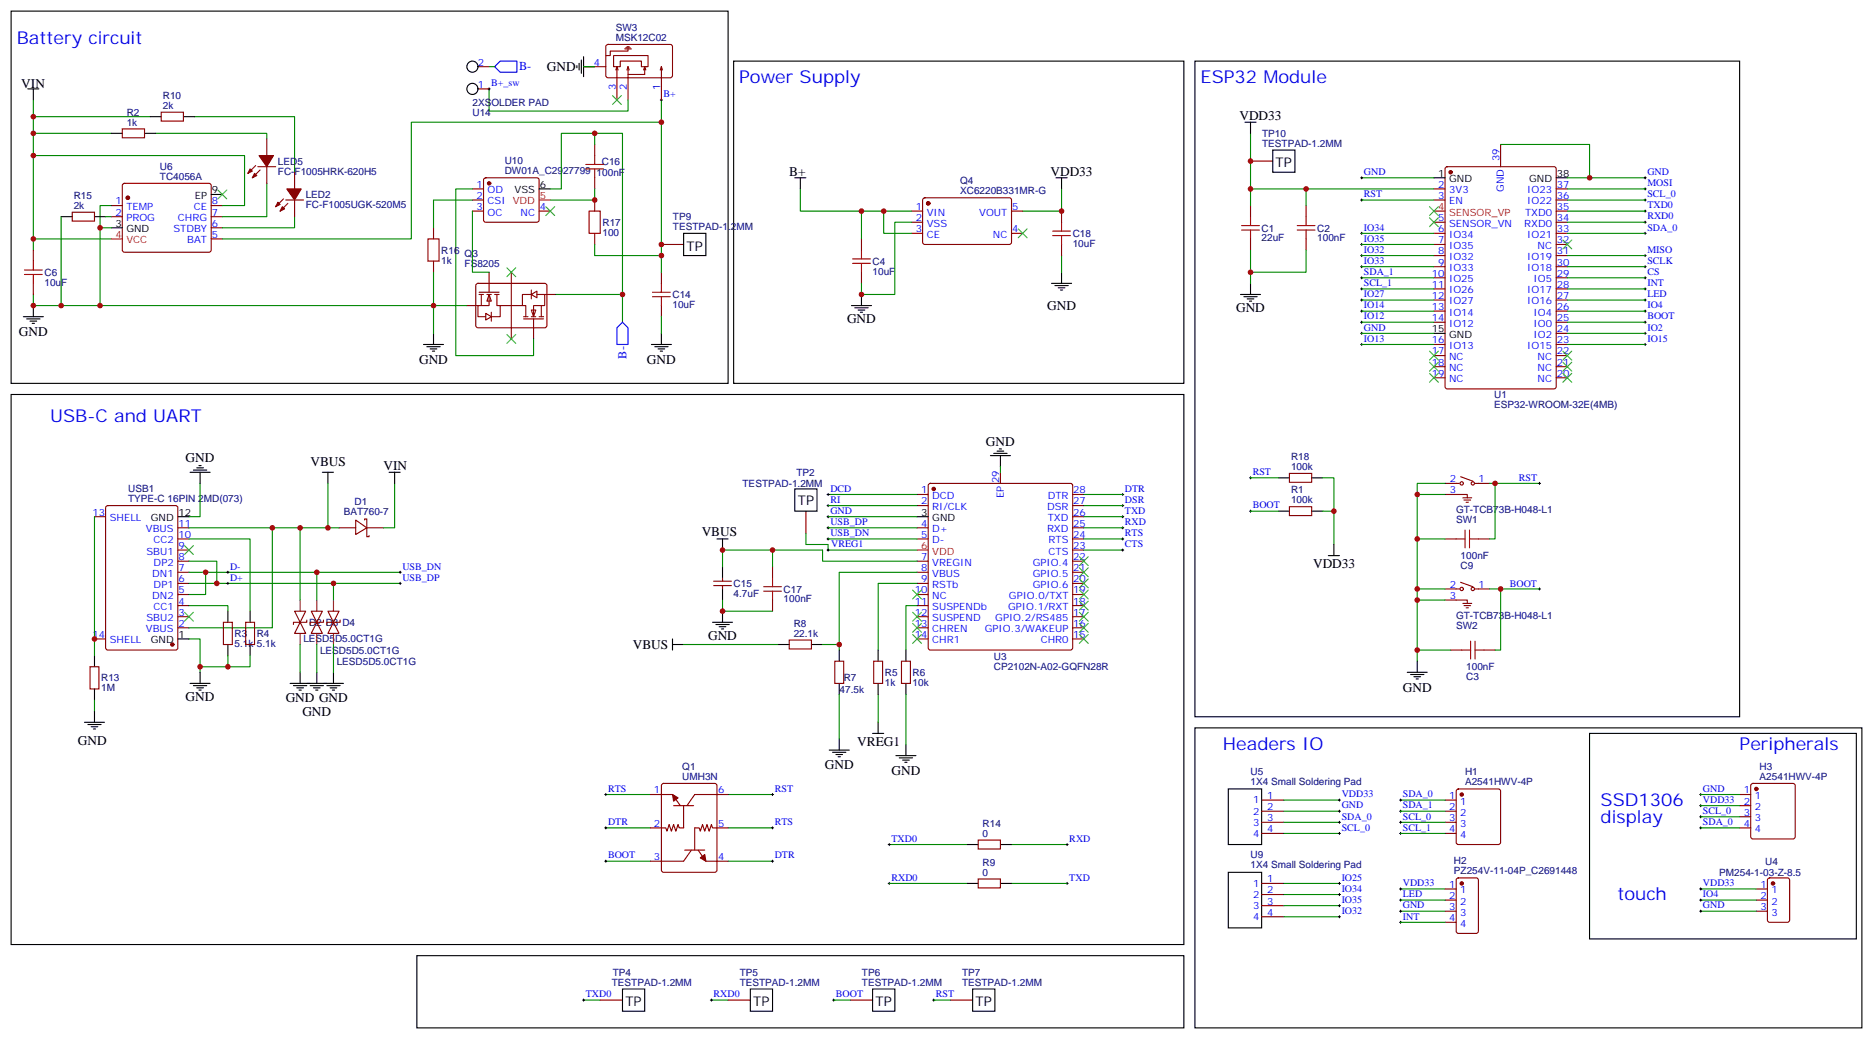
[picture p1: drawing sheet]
<svg xmlns="http://www.w3.org/2000/svg" width="594mm" height="330mm" viewBox="0 0 594 330" stroke-linecap="round" stroke-linejoin="round" font-family="sans-serif">
<g fill="none" stroke="#870000" stroke-width=".35">
<path d="M39 58.4l.5-.2h26.8l.5 .2 .2 .5v20.5l-.2 .5-.5 .2h-26.8l-.5-.3-.2-.4v-20.5zM149.9 60h3.6M153.7 56.7l.5-.3h16.2l.5 .3 .2 .4v12.7l-.2 .5-.5 .3h-16.2l-.5-.3-.2-.5v-12.7zM455.1 60h3.5M458.8 53.1l.5-.2h33.9l.6 .4 .1 69.5-.5 .6-34.1 .1-.6-.5-.1-69.4zM476.2 45.9v7M493.9 60h3.5M22.9 67.4h7.1v2.8h-7.1zM35.3 65.3h3.5M35.3 68.8h3.5M67 65.3h3.6M67 68.8h3.6"/>
<path d="M67 75.8h3.6M67 72.3h3.6M149.9 63.5h3.6M149.9 67h3.6M171.1 67h3.5M396.9 65.3v3.5M396.9 75.8v3.6M414.5 65.3v3.5M414.5 75.8v3.6M455.1 63.5h3.5M455.1 70.6h3.5M455.1 74.1h3.5"/>
<path d="M455.1 77.6h3.5M493.9 63.5h3.5M493.9 70.6h3.5M493.9 74.1h3.5M493.9 77.6h3.5M493.9 67h3.5M455.1 81.1h3.5M455.1 84.7h3.5M455.1 88.2h3.5M455.1 91.7h3.5M455.1 95.2h3.5M455.1 98.8h3.5"/>
<path d="M493.9 81.1h3.5M493.9 84.7h3.5M493.9 88.2h3.5M493.9 91.7h3.5M493.9 95.2h3.5M493.9 98.8h3.5M455.1 102.3h3.5M455.1 109.4h3.5M455.1 112.9h3.5M455.1 116.4h3.5M455.1 119.9h3.5M493.9 102.3h3.5"/>
<path d="M493.9 109.4h3.5M493.9 112.9h3.5M493.9 116.4h3.5M493.9 119.9h3.5M493.9 105.8h3.5M291 157h3.6M294.8 153.7l.5-.2h44.4l.5 .2 .2 .5v51.5l-.2 .5-.5 .2h-44.4l-.5-.3-.2-.4v-51.5zM317.5 149.9v3.6M340.4 157h3.6M458.6 157h7.1v1M458.6 153.5h4.6M463.5 151.3l3.9 1.5"/>
<path d="M464.3 158h2.8M464.6 158.7h2.1M465.3 159.5h.7M468.1 153.5h4.6M30 164h3.5M33.7 160.7l.5-.2h21.5l.7 .4v44.8l-.4 .6-21.8 .1-.6-.5-.1-44.7zM56.4 178.2h3.6M56.4 174.6h3.6M56.4 171.1h3.6M56.4 167.6h3.6M107.6 167.6h5.3M112.9 165.1l3.5 2.5-3.5 2.1z"/>
<path d="M115.7 165.1v-.4h.7v5.7h.7v-.4M116.4 167.6h5.3M291 178.2h3.6M291 171.1h3.6M291 167.6h3.6M291 160.5h3.6M340.4 178.2h3.6M340.4 174.6h3.6M340.4 171.1h3.6M340.4 167.6h3.6M340.4 164h3.6M340.4 160.5h3.6"/>
<path d="M458.6 171.1h3.5M469.2 171.1h3.5M56.4 199.3h3.6M56.4 195.8h3.6M56.4 192.3h3.6M56.4 188.7h3.6M56.4 185.2h3.6M56.4 181.7h3.6M93.5 194h3.5l-1.8 3.6zM95.2 197.6l1.8 3.5h-3.5zM97.4 196.8v.8h-4.3v.7M98.8 194h3.5l-1.8 3.6z"/>
<path d="M100.5 197.6l1.8 3.5h-3.5zM102.7 196.8v.8h-4.3v.7M104.1 194h3.5l-1.8 3.6zM105.8 197.6l1.8 3.5h-3.5zM107.9 196.8v.8h-4.2v.7M291 199.3h3.6M291 195.8h3.6M291 192.3h3.6M291 188.7h3.6M291 185.2h3.6M291 181.7h3.6M340.4 199.3h3.6"/>
<path d="M340.4 195.8h3.6M340.4 192.3h3.6M340.4 188.7h3.6M340.4 185.2h3.6M340.4 181.7h3.6M30 202.8h3.5M250.5 203.2h7v2.8h-7zM264.9 209.9h2.9v7.1h-2.9zM286.1 209.9h2.8v7.1h-2.8zM291 202.8h3.6M340.4 202.8h3.6M400.4 254h7.1"/>
<path d="M400.4 257.5h7.1M458.6 254h3.5M458.6 257.5h3.5M462.4 250.7l.4-.2h12.7l.5 .2 .2 .5v16.2l-.2 .5-.5 .2h-12.7l-.5-.2-.2-.5v-16.2zM552.1 252.2h3.5M552.1 255.8h3.5M552.1 259.3h3.5M555.9 248.9l.4-.2h12.7l.5 .2 .2 .5v16.2l-.2 .5-.5 .2h-12.7l-.5-.2-.2-.5v-16.2zM400.4 261.1h7.1M400.4 264.6h7.1M458.6 261.1h3.5M458.6 264.6h3.5"/>
<path d="M552.1 262.8h3.5M561.2 278.9l.4-.2h5.7l.6 .4 .1 13-.5 .7h-5.9l-.6-.5-.1-12.9zM400.4 280.5h7.1M400.4 284h7.1M400.4 287.5h7.1M400.4 291h7.1M557.4 282.2h3.5M557.4 285.7h3.5M557.4 289.3h3.5M190.5 317.5h7.1M231.1 317.5h7M269.9 317.5h7"/>
<path d="M301.6 317.5h7.1"/>
<circle cx="463.9" cy="153.5" r=".53"/>
<circle cx="467.4" cy="153.5" r=".53"/>
</g>
<g fill="#870000" stroke="#870000" stroke-width=".35">
<circle cx="460.4" cy="54.7" r=".53"/>
<circle cx="54.7" cy="204.6" r=".53"/>
<circle cx="296.3" cy="155.2" r=".53"/>
<circle cx="40.6" cy="62.8" r=".53"/>
<circle cx="463.9" cy="252.2" r=".53"/>
<circle cx="557.4" cy="250.5" r=".53"/>
<circle cx="562.7" cy="280.5" r=".53"/>
<circle cx="155.2" cy="58.2" r=".53"/>
</g>
<g fill="none" stroke="#000" stroke-width=".35">
<path d="M3.5 3.5h227.6v118.2h-227.6zM232.8 19.4h142.9v102.3h-142.9zM379.2 19.4h172.9v208.1h-172.9zM8.8 28.2h3.5M10.6 28.2v3.6M395.1 38.8h3.5M396.9 38.8v3.5M171.1 60h3.5M252.2 56.4h3.6M254 56.4v3.6M335.1 56.4h3.6M336.9 56.4v3.6"/>
<path d="M455.1 56.4h3.5M493.9 56.4h3.5M19.4 68.8h3.5M30 68.8h3.5M35.3 72.3h3.5M67 61.7h3.6M10.6 97v3.5M270.2 97h6.4M271.3 97.7h4.2M272.3 98.4h2.2M273 99.1h.8M273.4 93.5v3.5"/>
<path d="M333.7 90h6.4M334.8 90.7h4.2M335.8 91.4h2.2M336.5 92.1h.8M336.9 86.4v3.6M393.7 93.5h6.3M394.8 94.2h4.2M395.8 94.9h2.1M396.5 95.6h.7M396.9 90v3.5M7.4 100.5h6.4M8.5 101.2h4.2"/>
<path d="M9.5 102h2.1M10.2 102.7h.7M455.1 105.8h3.5M3.5 125.2h372.2v174.7h-372.2zM60.3 149.9h6.4M61.4 149.2h4.2M62.4 148.5h2.2M63.1 147.8h.8M63.5 149.9v3.6M102.3 149.9h3.5M104.1 149.9v3.6M123.5 149.9h3.5"/>
<path d="M125.2 149.9v3.6M314.3 144.6h6.4M315.4 143.9h4.2M316.4 143.2h2.2M317.1 142.5h.8M317.5 144.6v3.6M56.4 164h3.6M291 164h3.6M56.4 202.8h3.6M60.3 217h6.4M61.4 217.7h4.2M62.4 218.4h2.2"/>
<path d="M63.1 219.1h.8M63.5 213.4v3.6M92.1 217h16.9M93.1 217.7h4.3M94.2 218.4h2.1M94.9 219.1h.7M95.2 213.4v3.6M98.4 217.7h4.3M99.5 218.4h2.1M100.2 219.1h.7M100.5 213.4v3.6M103.7 217.7h4.2"/>
<path d="M104.8 218.4h2.1M105.5 219.1h.7M105.8 213.4v3.6M213.4 204.6h3.6M213.4 202.8v3.6M246.9 204.6h3.6M257.5 204.6h3.6M266.3 206.4v3.5M266.3 217v3.5M287.5 206.4v3.5M287.5 217v3.5M446.6 213.4h6.4"/>
<path d="M447.7 214.1h4.2M448.7 214.8h2.1M449.4 215.5h.7M449.8 209.9v3.5M26.8 229.3h6.4M27.9 230h4.2M28.9 230.7h2.1M29.6 231.4h.7M30 225.8v3.5M263.2 238.1h6.3M264.2 238.8h4.3M265.3 239.5h2.1"/>
<path d="M266.3 234.6v3.5M276.9 232.8h3.6M278.7 229.3v3.5M284.3 239.9h6.4M287.5 236.4v3.5M379.2 231.1h211.7v95.2h-211.7zM504.5 232.8h84.6v65.3h-84.6zM266 240.2h.7M285.4 240.6h4.2M286.5 241.3h2.1M287.2 242h.7M389.8 250.5h10.6v17.6h-10.6z"/>
<path d="M389.8 276.9h10.6v17.7h-10.6zM132.3 303.4h243.4v22.9h-243.4zM197.6 314h7v7h-7zM238.1 314h7.1v7h-7.1zM276.9 314h7.1v7h-7.1zM308.7 314h7v7h-7z"/>
</g>
<path d="M35.3 75.8h3.5M171.1 63.5h3.5M455.1 67h3.5M291 174.6h3.6" fill="none" stroke="#f00" stroke-width=".35"/>
<g fill="none" stroke="#008700" stroke-width=".35">
<path d="M10.6 31.8v5.2h37M61.7 37h31.8v17.7M209.9 38.8h-79.4v37h-59.9M49.4 42.3h35.3v1.8M84.7 58.2v10.6h-14.1M396.9 42.3v17.7h58.2M396.9 60v5.3M414.5 60v5.3M432.2 56.4h22.9M476.2 45.9h28.3v10.5M497.4 56.4h24.7M497.4 60h24.7"/>
<path d="M19.4 68.8v28.2M33.5 68.8h1.8M35.3 72.3h-3.6v24.7h-21.1v-3.5M35.3 65.3h-3.6v7M93.5 68.8v3.5h-22.9M396.9 79.4v10.6M414.5 79.4v7h-17.6M432.2 63.5h22.9M432.2 74.1h22.9M432.2 77.6h22.9M497.4 63.5h24.7M497.4 67h24.7"/>
<path d="M497.4 70.6h24.7M497.4 74.1h24.7M432.2 81.1h22.9M432.2 84.7h22.9M432.2 88.2h22.9M432.2 91.7h22.9M432.2 95.2h22.9M432.2 98.8h22.9M497.4 81.1h24.7M497.4 84.7h24.7M497.4 88.2h24.7M497.4 91.7h24.7"/>
<path d="M497.4 95.2h24.7M497.4 98.8h24.7M432.2 102.3h22.9M432.2 105.8h22.9M432.2 109.4h22.9M497.4 102.3h24.7M497.4 105.8h24.7M497.4 109.4h24.7M63.5 153.5v10.5h-3.5M104.1 153.5v14.1M125.2 153.5v14.1h-3.5M262.8 157h28.2"/>
<path d="M317.5 148.2v1.7M344 157h12.3M449.8 157h8.8M458.6 153.5h-8.8v56.4M472.7 153.5h15.9M474.5 153.5v17.6h-1.8M60 178.2h8.8v7M60 167.6h47.6M86.4 167.6v31.7h-26.4M95.2 167.6v22.9M262.8 167.6h28.2M262.8 160.5h28.2"/>
<path d="M262.8 164h28.2M262.8 171.1h28.2M344 167.6h12.3M344 160.5h12.3M344 164h12.3M344 171.1h12.3M344 174.6h12.3M449.8 171.1h8.8M60 185.2h67M60 181.7h67M65.3 181.7v7h-5.3M100.5 181.7v8.8"/>
<path d="M105.8 185.2v5.3M291 185.2h-12.3v21.2M291 192.3h-3.5v14.1M291 181.7h-24.7v24.7M60 202.8h3.5v10.6M95.2 204.6v8.8M100.5 204.6v8.8M105.8 204.6v8.8M217 204.6h29.9M261.1 204.6h5.2M266.3 220.5v14.1M278.7 220.5v8.8"/>
<path d="M287.5 220.5v15.9M407.5 254h17.6M407.5 257.5h17.6M444.5 254h14.1M539.8 252.2h12.3M539.8 255.8h12.3M539.8 259.3h12.3M282.2 268.1h24.7M321 268.1h17.7M407.5 261.1h17.6M407.5 264.6h17.6M444.5 261.1h14.1"/>
<path d="M539.8 262.8h12.3M282.2 280.5h24.7M321 280.5h17.7M407.5 280.5h17.6M407.5 284h17.6M407.5 287.5h17.6M407.5 291h17.6M444.5 282.2h14.1M444.5 289.3h14.1M539.8 282.2h17.6M539.8 289.3h17.6M539.8 285.7h17.6"/>
<path d="M185.2 317.5h5.3M225.8 317.5h5.3M264.6 317.5h5.3M296.3 317.5h5.3"/>
</g>
<g fill="none" stroke="#000" stroke-width=".32">
<path d="M431.8 56.4h.7M432.2 56.1v.7M521.8 56.4h.7M521.8 60h.7M522.1 56.1v.7M522.1 59.6v.7M431.8 63.5h.7M431.8 74.1h.7M431.8 77.6h.7M432.2 63.1v.8M432.2 73.7v.7M432.2 77.3v.7"/>
<path d="M521.8 63.5h.7M521.8 67h.7M521.8 70.6h.7M521.8 74.1h.7M522.1 63.1v.8M522.1 66.7v.7M522.1 70.2v.7M522.1 73.7v.7M431.8 81.1h.7M431.8 84.7h.7M431.8 88.2h.7M431.8 91.7h.7"/>
<path d="M431.8 95.2h.7M431.8 98.8h.7M432.2 80.8v.7M432.2 84.3v.7M432.2 87.8v.7M432.2 91.4v.7M432.2 94.9v.7M432.2 98.4v.7M521.8 81.1h.7M521.8 84.7h.7M521.8 88.2h.7M521.8 91.7h.7"/>
<path d="M521.8 95.2h.7M521.8 98.8h.7M522.1 80.8v.7M522.1 84.3v.7M522.1 87.8v.7M522.1 91.4v.7M522.1 94.9v.7M522.1 98.4v.7M431.8 102.3h.7M431.8 105.8h.7M431.8 109.4h.7M432.2 102v.7"/>
<path d="M432.2 105.5v.7M432.2 109v.7M521.8 102.3h.7M521.8 105.8h.7M521.8 109.4h.7M522.1 102v.7M522.1 105.5v.7M522.1 109v.7M262.5 157h.7M262.8 156.6v.7M356 157h.7M356.3 156.6v.7"/>
<path d="M262.5 160.5h.7M262.5 164h.7M262.5 167.6h.7M262.5 171.1h.7M262.8 160.2v.7M262.8 163.7v.7M262.8 167.2v.7M262.8 170.7v.7M356 160.5h.7M356 164h.7M356 167.6h.7M356 171.1h.7"/>
<path d="M356 174.6h.7M356.3 160.2v.7M356.3 163.7v.7M356.3 167.2v.7M356.3 170.7v.7M356.3 174.3v.7M72 181.7h.7M72 185.2h.7M72.3 181.3v.7M72.3 184.9v.7M126.6 181.7h.8M126.6 185.2h.8"/>
<path d="M127 181.3v.7M127 184.9v.7M424.7 254h.7M424.7 257.5h.7M425.1 253.6v.8M425.1 257.2v.7M444.1 254h.8M444.5 253.6v.8M539.4 252.2h.7M539.4 255.8h.7M539.4 259.3h.7M539.8 251.9v.7"/>
<path d="M539.8 255.4v.7M539.8 258.9v.7M281.9 268.1h.7M282.2 267.8v.7M338.3 268.1h.7M338.7 267.8v.7M424.7 261.1h.7M424.7 264.6h.7M425.1 260.7v.7M425.1 264.2v.7M444.1 261.1h.8M444.5 260.7v.7"/>
<path d="M539.4 262.8h.7M539.8 262.5v.7M281.9 280.5h.7M282.2 280.1v.7M338.3 280.5h.7M338.7 280.1v.7M424.7 280.5h.7M424.7 284h.7M424.7 287.5h.7M424.7 291h.7M425.1 280.1v.7M425.1 283.6v.7"/>
<path d="M425.1 287.2v.7M425.1 290.7v.7M444.1 282.2h.8M444.1 289.3h.8M444.5 281.9v.7M444.5 288.9v.7M539.4 282.2h.7M539.4 289.3h.7M539.4 285.7h.7M539.8 281.9v.7M539.8 285.4v.7M539.8 288.9v.7"/>
<path d="M184.9 317.5h.7M185.2 317.1v.8M225.4 317.5h.7M225.8 317.1v.8M264.2 317.5h.7M264.6 317.1v.8M296 317.5h.7M296.3 317.1v.8"/>
</g>
<g fill="none" stroke="#3c3" stroke-width=".35">
<path d="M69.1 60.3l2.9 2.8M72 60.3l-2.9 2.8M496 76.2l2.8 2.8M498.8 76.2l-2.8 2.8M453.7 118.5l2.8 2.9M453.7 115l2.8 2.8M453.7 111.5l2.8 2.8M456.5 118.5l-2.8 2.9M456.5 115l-2.8 2.8M456.5 111.5l-2.8 2.8M496 111.5l2.8 2.8M496 115l2.8 2.8"/>
<path d="M496 118.5l2.8 2.9M498.8 111.5l-2.8 2.8M498.8 115l-2.8 2.8M498.8 118.5l-2.8 2.9M58.6 173.2l2.8 2.8M61.4 173.2l-2.8 2.8M342.5 176.7l2.9 2.9M345.4 176.7l-2.9 2.9M58.6 194.4l2.8 2.8M61.4 194.4l-2.8 2.8M289.6 194.4l2.9 2.8M289.6 187.3l2.9 2.8"/>
<path d="M289.6 197.9l2.9 2.8M292.5 194.4l-2.9 2.8M292.5 187.3l-2.9 2.8M292.5 197.9l-2.9 2.8M342.5 197.9l2.9 2.8M342.5 194.4l2.9 2.8M342.5 190.9l2.9 2.8M342.5 187.3l2.9 2.8M342.5 183.8l2.9 2.8M342.5 180.3l2.9 2.8M345.4 197.9l-2.9 2.8M345.4 194.4l-2.9 2.8"/>
<path d="M345.4 190.9l-2.9 2.8M345.4 187.3l-2.9 2.8M345.4 183.8l-2.9 2.8M345.4 180.3l-2.9 2.8M289.6 201.4l2.9 2.9M292.5 201.4l-2.9 2.9M342.5 201.4l2.9 2.9M345.4 201.4l-2.9 2.9"/>
</g>
<path d="M394.1 71.6h5.6M394.1 73h5.6M396.9 68.8v2.8M396.9 73v2.8M411.7 71.6h5.6M411.7 73h5.6M414.5 68.8v2.8M414.5 73v2.8M462.1 171.1h2.9M465 168.3v5.6M466.4 168.3v5.6M466.4 171.1h2.8" fill="none" stroke="#a10000" stroke-width=".35"/>
<path d="M95.2 190.5v3.5M100.5 190.5v3.5M105.8 190.5v3.5M95.2 201.1v3.5M100.5 201.1v3.5M105.8 201.1v3.5" fill="none" stroke="#8c2424" stroke-width=".35"/>
<g fill="#fff" stroke="#870000" stroke-width=".35">
<path d="M155.2 93.5l.7 2.1h-1.4z"/>
<path d="M154.2 99.5l1.7 1-1.7 1.1z"/>
</g>
<path d="M148.2 97h3.5M152 92.8h6.4M152 93.5h1.5M152.8 93.5v3.5M154.5 93.5h1.4M155.2 93.5v3.5h-3.5v3.5h2.5M155.2 86.4v6.4M155.9 99.1v2.9M157 93.5h1.4M157.7 93.5v3.5h1v3.5h-2.8M162.3 86.4v3.6" fill="none" stroke="#870000" stroke-width=".35"/>
<g fill="#fff" stroke="#870000" stroke-width=".35">
<path d="M168.6 98.4h1.4l-.7 2.1z"/>
<path d="M168.6 93.5l1.8-1.1v2.1z"/>
</g>
<g fill="none" stroke="#870000" stroke-width=".35">
<path d="M192.5 14.3l.5-.2 20 .1 .4 .6v9.5l-.7 .4-20-.1-.4-.6v-9.2zM194.7 17.6h11v3.6h-2.1v-1.8h-6.8v1.8h-2.1zM198.3 15.5h2.1M198.6 15.2h1.4M199 14.8h.7M199.3 15.5v.7h-5.6v1.4h-1.4M51.2 35.6h7v2.9h-7zM151.7 21.2h3.5M151.7 28.2h3.5M185.2 21.2h7.1M195.4 22.2l.4-1v10.6M195.8 21.2l.3 1"/>
<path d="M199.3 21.2l.4 1M199.3 21.2l-.3 1M199.3 21.2v10.6M204.3 22.2l.3-1v2.4h-5.3M204.6 21.2l.4 1M209.9 21.2v10.6M209.9 21.2l-.4 1M209.9 21.2l.4 1M38.8 40.9h7.1v2.8h-7.1zM81.1 52.6l-2.4 2.4M81.8 52.9h5.7M82.5 54l-2.4 2.4"/>
<path d="M84.7 44.1v5.3M84.7 52.9v5.3M93.5 54.7v5.3M188.7 45.9v3.5M188.7 56.4v3.6M396.9 51.2h7M10.6 79.4v3.5M90 63.1l-2.5 2.5M90.7 63.5h5.6M91.4 64.6l-2.5 2.4M93.5 63.5v5.3M137.6 72.3v3.5"/>
<path d="M188.7 63.5v3.5M188.7 74.1v3.5M209.9 77.6h7.1M273.4 75.8v3.6M289.3 67h3.5M289.3 70.6h3.5M289.3 74.1h3.5M293 63l.5-.2h27.1l.4 .7v13.7l-.7 .4-27.1-.1-.4-.6v-13.4zM321 67h3.6M321 74.1h3.6M336.9 67v3.6M336.9 77.6v3.5"/>
<path d="M10.6 90v3.5M137.6 82.9v3.5M151.2 90.2l.5-.2h21.4l.5 .7-.1 12.9-.6 .5-21.5-.1-.4-.6v-12.7zM158.7 97h7.1M162.3 90v17.6M168.6 93.5h-2.8v3.5h1.1v3.5M168.6 92.1v2.8M170.4 93.5h2.5v3.5h-3.6v3.5M171.8 97v3.5M172.9 93.5h3.5M209.9 86.4v3.6M209.9 97v3.5"/>
<path d="M273.4 86.4v3.6M166.2 101.2h6.3M166.2 100.5h1.4M168.6 100.5h1.4M169.3 101.2v6.4M171.1 100.5h1.4M409.2 150.3h7.1v2.8h-7.1zM245.2 179.9v3.5M255.8 162.3v7M409.2 160.9h7.1v2.8h-7.1zM70.9 197.6h2.8v7h-2.8zM78 197.6h2.8v7h-2.8z"/>
<path d="M226.5 185.9h5.6M226.5 184.5h5.6M229.3 183.4v1.1M229.3 185.9v1.1M245.2 190.5v3.5M458.6 190.5h7.1v1.1M458.6 187h4.6M463.5 184.9l3.9 1.4M464.3 191.6h2.8M464.6 192.3h2.1M465.3 193h.7M468.1 187h4.6"/>
<path d="M28.6 211.7h2.8v7h-2.8zM277.3 209.9h2.8v7.1h-2.8zM460.4 206.4h3.5M471 206.4h3.5M206.4 252.2h7l2.5 3.6M210.1 248.9l.5-.2h16.2l.7 .4v27.1l-.4 .7h-16.5l-.6-.4-.1-27.1zM213.8 255.8h6.3M217 255.8v7h-1.5l-.3-1-.7 2.1-.7-2.1-.7 2.1-.7-2.1-.7 2.1-.4-1.1h-4.9M231.1 252.2h-10.6l-2.5 3.6M217.3 269.9h6.4M219.4 269.9l-2.4 3.5h-10.6M221.5 269.9l2.5 3.5h7.1"/>
<path d="M231.1 262.8h-5l-.3-1-.7 2.1-.7-2.1-.7 2.1-.7-2.1-.8 2.1-.3-1.1h-1.4v7.1M310.4 266.7h7.1v2.8h-7.1zM310.4 279h7.1v2.9h-7.1zM462.4 278.9l.4-.2h5.7l.6 .4 .1 16.5-.5 .7h-5.9l-.6-.4-.1-16.5zM458.6 282.2h3.5M458.6 285.7h3.5M458.6 289.3h3.5M458.6 292.8h3.5"/>
<circle cx="463.9" cy="187" r=".53"/>
<circle cx="467.4" cy="187" r=".53"/>
</g>
<g fill="none" stroke="#3c3" stroke-width=".35">
<path d="M194.4 30.3l2.8 2.9M197.2 30.3l-2.8 2.9M173.2 65.6l2.8 2.8M176 65.6l-2.8 2.8M323.1 72.7l2.9 2.8M326 72.7l-2.9 2.8M453.7 65.6l2.8 2.8M453.7 69.1l2.8 2.9M456.5 65.6l-2.8 2.8M456.5 69.1l-2.8 2.9M160.9 85l2.8 2.8M163.7 85l-2.8 2.8"/>
<path d="M160.9 106.2l2.8 2.8M163.7 106.2l-2.8 2.8"/>
</g>
<g fill="none" stroke="#008700" stroke-width=".35">
<path d="M10.6 37v38.8M155.2 28.2v7.1h44.1v-3.5M155.2 21.2h1.8M185.2 21.2h3.5M209.9 31.8v49.3h-21.2v-3.5M10.6 49.4h67v15.9h-7M10.6 42.3h24.7M149.9 60h-5.3v52.9h24.7v-5.3M174.6 60h3.6v-17.7h19.4v51.2h-21.2M188.7 60v3.5h-14.1M188.7 42.3v3.6M254 60v7h26.5"/>
<path d="M336.9 60v7h-12.3M35.3 75.8h-24.7v3.6M149.9 67v19.4h5.3M149.9 63.5h-12.3v8.8M273.4 67v8.8M289.3 70.6h-5.3v22.9h-10.6v-3.5M289.3 67h-8.8v7.1h8.8M31.7 97h105.9v8.8M137.6 86.4v10.6h10.6M197.6 93.5v8.8M209.9 81.1v5.3M336.9 81.1v5.3"/>
<path d="M209.9 100.5v5.3M396.9 151.7h8.8M419.8 151.7h3.5v21.2M30 164v44.1M60 171.1h19.4v22.9M245.2 174.6v5.3M255.8 169.3v3.6h7v1.7h28.2M291 178.2h-29.9v-3.6h-31.8v5.3M396.9 162.3h8.8M419.8 162.3h3.5M60 192.3h12.3v1.7M229.3 190.5v3.5h15.9"/>
<path d="M449.8 187h8.8M449.8 190.5h8.8M472.7 187h15.9M476.2 187v19.4h-1.7M72.3 208.1v3.6M79.4 208.1v3.6h-15.9M449.8 206.4h10.6M30 222.2v3.6M192.3 252.2h14.1M231.1 252.2h14.1M444.5 257.5h14.1M192.3 262.8h14.1"/>
<path d="M192.3 273.4h14.1M231.1 262.8h14.1M231.1 273.4h14.1M444.5 264.6h14.1M444.5 285.7h14.1M444.5 292.8h14.1"/>
</g>
<g fill="none" stroke="#a10000" stroke-width=".35">
<path d="M185.9 52.2h5.7M185.9 53.6h5.7M188.7 49.4v2.8M188.7 53.6v2.8M135.8 75.8h3.5v7.1h-3.5zM187 67h3.5v7.1h-3.5zM273.4 79.4v2.8M334.1 74.8h5.6M334.1 73.4h5.6M336.9 70.6v2.8M336.9 74.8v2.8M7.8 87.1h5.6"/>
<path d="M7.8 85.7h5.6M10.6 82.9v2.8M10.6 87.1v2.9M207.1 94.2h5.6M207.1 92.8h5.6M209.9 90v2.8M209.9 94.2v2.8M270.6 83.6h5.6M270.6 82.2h5.6M273.4 83.6v2.8M242.4 186.3h5.6M242.4 187.7h5.6"/>
<path d="M245.2 183.4v2.9M245.2 187.7v2.8M463.9 206.4h2.8M466.7 203.6v5.6M468.1 203.6v5.6M468.1 206.4h2.9"/>
</g>
<g fill="none" stroke="#000" stroke-width=".35">
<path d="M184.5 19v4.3M185.2 18v6.3M47.6 37h3.6M58.2 37h3.5M183.1 20.8v.7M183.8 20.1v2.1M185.2 21.2h3.5M35.3 42.3h3.5M45.9 42.3h3.5M403.9 47.6h7.1v7.1h-7.1zM217 74.1h7v7h-7zM134.4 109.4h6.4"/>
<path d="M135.5 110.1h4.2M136.5 110.8h2.1M137.2 111.5h.7M137.6 105.8v3.6M206.7 109.4h6.4M207.8 110.1h4.2M208.8 110.8h2.2M209.5 111.5h.8M209.9 105.8v3.6M252.2 155.2h7.1v7.1h-7.1zM405.7 151.7h3.5M416.3 151.7h3.5"/>
<path d="M227.5 171.1h3.6M229.3 171.1v3.5M229.3 179.9v3.5M405.7 162.3h3.5M416.3 162.3h3.5M421.6 176.4h3.5M423.3 172.9v3.5M72.3 194v3.6M79.4 194v3.6M226.1 197.6h6.4M227.2 198.3h4.2M228.2 199h2.2"/>
<path d="M229 199.7h.7M229.3 187v3.5M229.3 194v3.6M30 208.1v3.6M30 218.7v3.5M72.3 204.6v3.5M79.4 204.6v3.5M278.7 206.4v3.5M278.7 217v3.5M306.9 268.1h3.5M317.5 268.1h3.5M306.9 280.5h3.5"/>
<path d="M317.5 280.5h3.5"/>
<circle cx="149.9" cy="28.2" r="1.76"/>
<circle cx="149.9" cy="21.2" r="1.76"/>
</g>
<g fill="none" stroke="#000" stroke-width=".32">
<path d="M154.9 28.2h.7M155.2 27.9v.7M209.5 31.8h.8M209.9 31.4v.7M396.5 151.7h.7M396.9 151.3v.7M488.2 153.5h.7M488.6 153.1v.7M262.5 174.6h.7M262.8 174.3v.7M396.5 162.3h.7M396.9 161.9v.7"/>
<path d="M488.2 187h.7M488.6 186.6v.7M191.9 252.2h.7M192.3 251.9v.7M244.8 252.2h.7M245.2 251.9v.7M444.1 257.5h.8M444.5 257.2v.7M191.9 262.8h.7M191.9 273.4h.7M192.3 262.5v.7M192.3 273v.8"/>
<path d="M244.8 262.8h.7M244.8 273.4h.7M245.2 262.5v.7M245.2 273v.8M444.1 264.6h.8M444.5 264.2v.7M444.1 285.7h.8M444.1 292.8h.8M444.5 285.4v.7M444.5 292.5v.7"/>
</g>
<g fill="#870000" stroke="#870000" stroke-width=".35">
<path d="M89.6 65.6l.7 .7-1.4 .7z"/>
<path d="M88.2 64.2l.7 .7-1.4 .7z"/>
<path d="M91 60h4.6l-2.1 3.5z"/>
<path d="M80.8 55l.7 .7-1.4 .7z"/>
<path d="M79.4 53.6l.7 .7-1.4 .7z"/>
<path d="M82.2 49.4h4.6l-2.1 3.5z"/>
<path d="M222.2 272.3l1.5-1 .3 2.1z"/>
<path d="M213.4 252.2l1.8 1.1-1.4 1.1z"/>
<circle cx="463.9" cy="280.5" r=".53"/>
<circle cx="294.6" cy="64.6" r=".53"/>
</g>
<path d="M157 21.2l1.7-1.8h5.3v3.5h-5.3zM197.6 102.3l1.7 1.8v5.3h-3.5v-5.3z" fill="none" stroke="#00f" stroke-width=".35"/>
<g fill="#c00">
<circle cx="504.5" cy="56.4" r=".88"/>
<circle cx="396.9" cy="60" r=".88"/>
<circle cx="414.5" cy="60" r=".88"/>
<circle cx="396.9" cy="86.4" r=".88"/>
<circle cx="30" cy="202.8" r=".88"/>
<circle cx="86.4" cy="167.6" r=".88"/>
<circle cx="68.8" cy="185.2" r=".88"/>
<circle cx="65.3" cy="181.7" r=".88"/>
<circle cx="95.3" cy="167.6" r=".88"/>
<circle cx="100.5" cy="181.7" r=".88"/>
<circle cx="105.8" cy="185.2" r=".88"/>
<circle cx="104.1" cy="167.6" r=".88"/>
<circle cx="266.3" cy="204.6" r=".88"/>
<circle cx="449.8" cy="157" r=".88"/>
<circle cx="449.8" cy="171.1" r=".88"/>
<circle cx="474.5" cy="153.5" r=".88"/>
<circle cx="10.6" cy="97" r=".88"/>
<circle cx="31.8" cy="72.3" r=".88"/>
<circle cx="19.4" cy="97" r=".88"/>
<circle cx="188.7" cy="42.3" r=".88"/>
<circle cx="188.7" cy="63.5" r=".88"/>
<circle cx="137.6" cy="97" r=".88"/>
<circle cx="10.6" cy="37" r=".88"/>
<circle cx="10.6" cy="75.8" r=".88"/>
<circle cx="10.6" cy="49.4" r=".88"/>
<circle cx="10.6" cy="42.3" r=".88"/>
<circle cx="31.8" cy="97" r=".88"/>
<circle cx="197.6" cy="93.5" r=".88"/>
<circle cx="245.2" cy="174.6" r=".88"/>
<circle cx="229.3" cy="174.6" r=".88"/>
<circle cx="396.9" cy="51.2" r=".88"/>
<circle cx="336.9" cy="67" r=".88"/>
<circle cx="63.5" cy="211.7" r=".88"/>
<circle cx="72.3" cy="211.7" r=".88"/>
<circle cx="229.3" cy="194" r=".88"/>
<circle cx="273.4" cy="93.5" r=".88"/>
<circle cx="280.5" cy="67" r=".88"/>
<circle cx="273.4" cy="67" r=".88"/>
<circle cx="423.3" cy="162.3" r=".88"/>
<circle cx="449.8" cy="187" r=".88"/>
<circle cx="449.8" cy="190.5" r=".88"/>
<circle cx="209.9" cy="38.8" r=".88"/>
<circle cx="209.9" cy="77.6" r=".88"/>
<circle cx="209.9" cy="81.1" r=".88"/>
<circle cx="449.8" cy="206.4" r=".88"/>
<circle cx="476.3" cy="187" r=".88"/>
</g>
<g font-size="5.6" fill="#00f">
<text x="5.3" y="14.1">Battery circuit</text>
<text x="234.6" y="26.5">Power Supply</text>
<text x="381" y="26.5">ESP32 Module</text>
<text x="15.9" y="134.1">USB-C and UART</text>
<text x="388.1" y="238.1">Headers IO</text>
<text x="552.1" y="238.1">Peripherals</text>
<text x="508" y="255.8">SSD1306</text>
<text x="508" y="261.4">display</text>
<text x="513.3" y="285.7">touch</text>
</g>
<g font-size="4.2">
<text x="173.6" y="22.6">GND</text>
<text x="6.8" y="27.9">VIN</text>
<text x="393.3" y="38.1">VDD33</text>
<text x="404.9" y="53.1">TP</text>
<text x="250.5" y="55.7">B+</text>
<text x="333.4" y="55.7">VDD33</text>
<text x="217.9" y="79.6">TP</text>
<text x="332.3" y="98.4">GND</text>
<text x="392.3" y="99.1">GND</text>
<text x="6" y="106.6">GND</text>
<text x="268.8" y="102.7">GND</text>
<text x="133" y="115.4">GND</text>
<text x="205.3" y="115.4">GND</text>
<text x="312.9" y="141.5">GND</text>
<text x="58.9" y="146.6">GND</text>
<text x="98.5" y="147.8">VBUS</text>
<text x="121.7" y="149.2">VIN</text>
<text x="253.2" y="160.4">TP</text>
<text x="222.7" y="170">VBUS</text>
<text x="416.7" y="180.3">VDD33</text>
<text x="224.7" y="203.2">GND</text>
<text x="200.8" y="206">VBUS</text>
<text x="445.2" y="219.8">GND</text>
<text x="58.9" y="222.6">GND</text>
<text x="90.7" y="223">GND GND</text>
<text x="96" y="227.2">GND</text>
<text x="24.7" y="236.4">GND</text>
<text x="272.1" y="236.7">VREG1</text>
<text x="261.8" y="244.1">GND</text>
<text x="282.9" y="245.9">GND</text>
<text x="198.5" y="319.4">TP</text>
<text x="239" y="319.4">TP</text>
<text x="277.9" y="319.4">TP</text>
<text x="309.6" y="319.4">TP</text>
</g>
<g font-size="3.9" fill="#00f">
<text x="164.7" y="22.4">B-</text>
<text x="198.8" y="113.8" transform="rotate(-90 198.8 113.8)">B-</text>
</g>
<g font-size="3.2" fill="#000080">
<text x="195.4" y="9.8">SW3</text>
<text x="195.4" y="13.1">MSK12C02</text>
<text x="51.7" y="34.6">2k</text>
<text x="51.7" y="31.3">R10</text>
<text x="149.9" y="33.5">2XSOLDER PAD</text>
<text x="40.2" y="39.9">1k</text>
<text x="40.2" y="36.7">R2</text>
<text x="149.9" y="36.7">U14</text>
<text x="400.6" y="46.6">TESTPAD-1.2MM</text>
<text x="400.6" y="43.3">TP10</text>
<text x="50.8" y="53.9">U6</text>
<text x="88.2" y="52.3">LED5</text>
<text x="160.2" y="52.2">U10</text>
<text x="191" y="52.3">C16</text>
<text x="50.8" y="57.1">TC4056A</text>
<text x="88.2" y="55.5">FC-F1005HRK-620H5</text>
<text x="160.2" y="55.4">DW01A_C2927799</text>
<text x="189.4" y="55.9">100nF</text>
<text x="304.7" y="58.6">Q4</text>
<text x="23.4" y="63.1">R15</text>
<text x="97" y="62.9">LED2</text>
<text x="304.7" y="61.7">XC6220B331MR-G</text>
<text x="23.4" y="66.3">2k</text>
<text x="97" y="66.1">FC-F1005UGK-520M5</text>
<text x="191.2" y="71.7">R17</text>
<text x="213.6" y="69.8">TP9</text>
<text x="191.2" y="74.9">100</text>
<text x="213.6" y="73">TESTPAD-1.2MM</text>
<text x="340.4" y="75.2">C18</text>
<text x="400.4" y="76.6">22uF</text>
<text x="400.4" y="73.5">C1</text>
<text x="418" y="76.6">100nF</text>
<text x="418" y="73.5">C2</text>
<text x="140.1" y="83.7">1k</text>
<text x="140.1" y="80.5">R16</text>
<text x="147.5" y="81.5">Q3</text>
<text x="340.4" y="78.4">10uF</text>
<text x="14.1" y="87.6">C6</text>
<text x="147.5" y="84.7">FS8205</text>
<text x="276.9" y="87.3">10uF</text>
<text x="276.9" y="84">C4</text>
<text x="14.1" y="90.8">10uF</text>
<text x="213.4" y="94.6">C14</text>
<text x="213.4" y="97.8">10uF</text>
<text x="474.2" y="129.6">ESP32-WROOM-32E(4MB)</text>
<text x="474.2" y="126.4">U1</text>
<text x="409.7" y="149.2">100k</text>
<text x="409.7" y="146">R18</text>
<text x="235.7" y="154.6">TESTPAD-1.2MM</text>
<text x="252.7" y="151">TP2</text>
<text x="40.7" y="159.5">TYPE-C 16PIN 2MD(073)</text>
<text x="40.7" y="156.2">USB1</text>
<text x="112.5" y="160.5">D1</text>
<text x="409.7" y="159.8">100k</text>
<text x="409.7" y="156.6">R1</text>
<text x="109.1" y="163.4">BAT760-7</text>
<text x="462.1" y="163">GT-TCB73B-H048-L1</text>
<text x="462.1" y="166.2">SW1</text>
<text x="463.6" y="177.4">100nF</text>
<text x="463.6" y="180.6">C9</text>
<text x="232.8" y="189.5">4.7uF</text>
<text x="232.8" y="186.4">C15</text>
<text x="248.7" y="191.3">100nF</text>
<text x="248.7" y="188.1">C17</text>
<text x="462.1" y="196.5">GT-TCB73B-H048-L1</text>
<text x="74.4" y="202.2">R3</text>
<text x="81.5" y="202.2">R4</text>
<text x="96.3" y="204">LESD5D5.0CT1G</text>
<text x="98.1" y="198.7">D2 D3 D4</text>
<text x="251.9" y="202.1">22.1k</text>
<text x="251.9" y="199">R8</text>
<text x="462.1" y="199.7">SW2</text>
<text x="74.4" y="205.4">5.1k 5.1k</text>
<text x="101.6" y="207.5">LESD5D5.0CT1G</text>
<text x="315.4" y="209.4">U3</text>
<text x="106.9" y="211">LESD5D5.0CT1G</text>
<text x="280.8" y="214.6">R5</text>
<text x="289.6" y="214.6">R6</text>
<text x="315.4" y="212.6">CP2102N-A02-GQFN28R</text>
<text x="465.3" y="212.7">100nF</text>
<text x="465.3" y="215.9">C3</text>
<text x="32.1" y="219.5">1M</text>
<text x="32.1" y="216.3">R13</text>
<text x="266.5" y="219.9">47.5k</text>
<text x="267.8" y="216.3">R7</text>
<text x="280.8" y="217.8">1k</text>
<text x="289.6" y="217.8">10k</text>
<text x="216.5" y="244.4">Q1</text>
<text x="558.5" y="244.3">H3</text>
<text x="216.5" y="247.6">UMH3N</text>
<text x="396.9" y="249.2">1X4 Small Soldering Pad</text>
<text x="396.9" y="246.1">U5</text>
<text x="465" y="249.3">A2541HWV-4P</text>
<text x="465" y="246.1">H1</text>
<text x="558.5" y="247.5">A2541HWV-4P</text>
<text x="311.9" y="262.5">R14</text>
<text x="311.9" y="265.6">0</text>
<text x="311.9" y="274.8">R9</text>
<text x="396.9" y="275.7">1X4 Small Soldering Pad</text>
<text x="396.9" y="272.5">U9</text>
<text x="461.4" y="274.3">H2</text>
<text x="560.2" y="274.5">U4</text>
<text x="311.9" y="278">0</text>
<text x="461.4" y="277.5">PZ254V-11-04P_C2691448</text>
<text x="545.7" y="278.1">PM254-1-03-Z-8.5</text>
<text x="194.5" y="309.8">TP4</text>
<text x="234.8" y="309.7">TP5</text>
<text x="273.6" y="309.7">TP6</text>
<text x="305.3" y="309.7">TP7</text>
<text x="194.2" y="312.9">TESTPAD-1.2MM</text>
<text x="234.8" y="312.9">TESTPAD-1.2MM</text>
<text x="273.6" y="312.9">TESTPAD-1.2MM</text>
<text x="305.3" y="312.9">TESTPAD-1.2MM</text>
</g>
<g font-size="3.2" fill="#00f">
<text x="151.7" y="20.8">2</text>
<text x="188.5" y="20.8">4</text>
<text x="151.7" y="27.9">1 B+_sw</text>
<text x="195.4" y="28.5" transform="rotate(-90 195.4 28.5)">3</text>
<text x="199" y="28.5" transform="rotate(-90 199 28.5)">2</text>
<text x="209.5" y="28.5" transform="rotate(-90 209.5 28.5)">1</text>
<text x="210.6" y="30.9">B+</text>
<text x="475.9" y="51.2" transform="rotate(-90 475.9 51.2)">39</text>
<text x="151.3" y="59.6">1</text>
<text x="432.9" y="55.6">GND</text>
<text x="456.4" y="59.6">2</text>
<text x="494.1" y="59.6">37</text>
<text x="522.8" y="55.6">GND</text>
<text x="522.8" y="59.1">MOSI</text>
<text x="36.6" y="64.9">1</text>
<text x="67.2" y="64.9">8</text>
<text x="151.3" y="63.1">2</text>
<text x="154.8" y="61.4">OD</text>
<text x="154.8" y="64.9">CSI</text>
<text x="432.9" y="62.6">RST</text>
<text x="456.4" y="63.1">3</text>
<text x="459.9" y="61.4">3V3</text>
<text x="459.9" y="64.9">EN</text>
<text x="477.3" y="60.9" transform="rotate(-90 477.3 60.9)">GND</text>
<text x="484.7" y="64.9">IO22</text>
<text x="484.7" y="61.4">IO23</text>
<text x="494.1" y="63.1">36</text>
<text x="522.8" y="62.6">SCL_0</text>
<text x="36.6" y="68.4">2</text>
<text x="40.1" y="66.7">TEMP</text>
<text x="40.1" y="70.2">PROG</text>
<text x="56.5" y="70.2">CHRG</text>
<text x="61.5" y="66.7">CE</text>
<text x="67.2" y="72">6</text>
<text x="67.2" y="68.4">7</text>
<text x="151.3" y="66.7">3</text>
<text x="154.8" y="68.4">OC</text>
<text x="165.2" y="68.4">NC</text>
<text x="171.3" y="66.7">4</text>
<text x="290.6" y="66.7">1</text>
<text x="290.6" y="70.2">2</text>
<text x="294.1" y="68.4">VIN</text>
<text x="294.1" y="72">VSS</text>
<text x="310.8" y="68.4">VOUT</text>
<text x="321.2" y="66.7">5</text>
<text x="456.4" y="70.2">5</text>
<text x="459.9" y="72">SENSOR_VN</text>
<text x="483.7" y="72">RXD0</text>
<text x="484" y="68.4">TXD0</text>
<text x="494.1" y="70.2">34</text>
<text x="494.1" y="66.7">35</text>
<text x="522.8" y="66.1">TXD0</text>
<text x="522.8" y="69.7">RXD0</text>
<text x="55" y="73.7">STDBY</text>
<text x="59.4" y="77.3">BAT</text>
<text x="67.2" y="75.5">5</text>
<text x="290.6" y="73.7">3</text>
<text x="294.1" y="75.5">CE</text>
<text x="315.1" y="75.5">NC</text>
<text x="321.2" y="73.7">4</text>
<text x="432.9" y="73.2">IO34</text>
<text x="432.9" y="76.7">IO35</text>
<text x="456.4" y="73.7">6</text>
<text x="456.4" y="77.3">7</text>
<text x="459.9" y="75.5">IO34</text>
<text x="484.7" y="75.5">IO21</text>
<text x="494.1" y="77.3">32</text>
<text x="494.1" y="73.7">33</text>
<text x="522.8" y="73.2">SDA_0</text>
<text x="432.9" y="80.3">IO32</text>
<text x="432.9" y="83.8">IO33</text>
<text x="456.4" y="80.8">8</text>
<text x="459.9" y="79">IO35</text>
<text x="459.9" y="82.5">IO32</text>
<text x="484.7" y="82.5">IO19</text>
<text x="488" y="79">NC</text>
<text x="494.1" y="80.8">31</text>
<text x="522.8" y="80.3">MISO</text>
<text x="522.8" y="83.8">SCLK</text>
<text x="432.9" y="87.3">SDA_1</text>
<text x="454.4" y="87.8">10</text>
<text x="456.4" y="84.3">9</text>
<text x="459.9" y="86.1">IO33</text>
<text x="459.9" y="89.6">IO25</text>
<text x="484.7" y="86.1">IO18</text>
<text x="486.7" y="89.6">IO5</text>
<text x="494.1" y="87.8">29</text>
<text x="494.1" y="84.3">30</text>
<text x="522.8" y="87.3">CS</text>
<text x="432.9" y="90.8">SCL_1</text>
<text x="432.9" y="94.4">IO27</text>
<text x="454.4" y="91.4">11</text>
<text x="454.4" y="94.9">12</text>
<text x="459.9" y="93.1">IO26</text>
<text x="484.7" y="93.1">IO17</text>
<text x="494.1" y="94.9">27</text>
<text x="494.1" y="91.4">28</text>
<text x="522.8" y="90.8">INT</text>
<text x="522.8" y="94.4">LED</text>
<text x="432.9" y="97.9">IO14</text>
<text x="432.9" y="101.4">IO12</text>
<text x="454.4" y="98.4">13</text>
<text x="454.4" y="102">14</text>
<text x="459.9" y="96.7">IO27</text>
<text x="459.9" y="100.2">IO14</text>
<text x="484.7" y="96.7">IO16</text>
<text x="486.7" y="100.2">IO4</text>
<text x="494.1" y="102">25</text>
<text x="494.1" y="98.4">26</text>
<text x="522.8" y="97.9">IO4</text>
<text x="522.8" y="101.4">BOOT</text>
<text x="432.9" y="105">GND</text>
<text x="459.9" y="103.7">IO12</text>
<text x="486.7" y="107.2">IO2</text>
<text x="486.7" y="103.7">IO0</text>
<text x="494.1" y="105.5">24</text>
<text x="522.8" y="105">IO2</text>
<text x="432.9" y="108.5">IO13</text>
<text x="454.4" y="109">16</text>
<text x="454.4" y="112.5">17</text>
<text x="459.9" y="110.8">IO13</text>
<text x="484.7" y="110.8">IO15</text>
<text x="494.1" y="112.5">22</text>
<text x="494.1" y="109">23</text>
<text x="522.8" y="108.5">IO15</text>
<text x="454.4" y="116.1">18</text>
<text x="454.4" y="119.6">19</text>
<text x="459.9" y="114.3">NC</text>
<text x="459.9" y="117.8">NC</text>
<text x="488" y="117.8">NC</text>
<text x="488" y="114.3">NC</text>
<text x="494.1" y="119.6">20</text>
<text x="494.1" y="116.1">21</text>
<text x="459.9" y="121.4">NC</text>
<text x="488" y="121.4">NC</text>
<text x="317.1" y="153.5" transform="rotate(-90 317.1 153.5)">29</text>
<text x="397.6" y="150.8">RST</text>
<text x="460.1" y="153.1">2</text>
<text x="469.2" y="153.1">1</text>
<text x="482" y="152.8">RST</text>
<text x="263.5" y="156.1">DCD</text>
<text x="263.5" y="159.6">RI</text>
<text x="292.4" y="156.6">1</text>
<text x="292.4" y="160.2">2</text>
<text x="295.9" y="158.4">DCD</text>
<text x="295.9" y="161.9">RI/CLK</text>
<text x="318.6" y="158.1" transform="rotate(-90 318.6 158.1)">EP</text>
<text x="332.3" y="161.9">DSR</text>
<text x="332.5" y="158.4">DTR</text>
<text x="340.6" y="160.2">27</text>
<text x="340.6" y="156.6">28</text>
<text x="357" y="159.6">DSR</text>
<text x="357" y="156.1">DTR</text>
<text x="397.6" y="161.4">BOOT</text>
<text x="460.1" y="156.6">3</text>
<text x="29.3" y="163.7">13</text>
<text x="34.8" y="165.5">SHELL</text>
<text x="56.6" y="167.2">11</text>
<text x="263.5" y="163.2">GND</text>
<text x="263.5" y="166.7">USB_DP</text>
<text x="292.4" y="167.2">4</text>
<text x="332.5" y="165.5">TXD</text>
<text x="340.6" y="167.2">25</text>
<text x="340.6" y="163.7">26</text>
<text x="357" y="166.7">RXD</text>
<text x="357" y="163.2">TXD</text>
<text x="46.3" y="169">VBUS</text>
<text x="48.7" y="172.5">CC2</text>
<text x="56.6" y="170.7">10</text>
<text x="263.5" y="170.2">USB_DN</text>
<text x="263.8" y="173.7">VREG1</text>
<text x="292.4" y="170.7">5</text>
<text x="295.9" y="169">D+</text>
<text x="295.9" y="172.5">D-</text>
<text x="332.3" y="169">RXD</text>
<text x="332.8" y="172.5">RTS</text>
<text x="340.6" y="170.7">24</text>
<text x="357" y="173.7">CTS</text>
<text x="357" y="170.2">RTS</text>
<text x="46.5" y="176">SBU1</text>
<text x="48.8" y="179.6">DP2</text>
<text x="56.6" y="177.8">8</text>
<text x="56.6" y="174.3">9</text>
<text x="292.4" y="177.8">7</text>
<text x="295.9" y="179.6">VREGIN</text>
<text x="327.7" y="179.6">GPIO.4</text>
<text x="332.8" y="176">CTS</text>
<text x="340.6" y="177.8">22</text>
<text x="340.6" y="174.3">23</text>
<text x="48.3" y="183.1">DN1</text>
<text x="56.6" y="184.9">6</text>
<text x="56.6" y="181.3">7</text>
<text x="73" y="180.8">D-</text>
<text x="73" y="184.3">D+</text>
<text x="127.7" y="180.8">USB_DN</text>
<text x="127.7" y="184.3">USB_DP</text>
<text x="292.4" y="181.3">8</text>
<text x="292.4" y="184.9">9</text>
<text x="295.9" y="183.1">VBUS</text>
<text x="327.7" y="183.1">GPIO.5</text>
<text x="340.6" y="184.9">20</text>
<text x="340.6" y="181.3">21</text>
<text x="48.3" y="190.1">DN2</text>
<text x="48.8" y="186.6">DP1</text>
<text x="56.6" y="191.9">4</text>
<text x="56.6" y="188.4">5</text>
<text x="290.4" y="188.4">10</text>
<text x="290.4" y="191.9">11</text>
<text x="295.9" y="186.6">RSTb</text>
<text x="295.9" y="190.1">NC</text>
<text x="320.2" y="190.1">GPIO.0/TXT</text>
<text x="327.7" y="186.6">GPIO.6</text>
<text x="340.6" y="191.9">18</text>
<text x="340.6" y="188.4">19</text>
<text x="460.1" y="190.1">3</text>
<text x="460.1" y="186.6">2</text>
<text x="469.2" y="186.6">1</text>
<text x="479.2" y="186.3">BOOT</text>
<text x="46.5" y="197.2">SBU2</text>
<text x="48.7" y="193.7">CC1</text>
<text x="56.6" y="195.4">3</text>
<text x="290.4" y="195.4">12</text>
<text x="295.9" y="193.7">SUSPENDb</text>
<text x="295.9" y="197.2">SUSPEND</text>
<text x="315.9" y="197.2">GPIO.2/RS485</text>
<text x="320" y="193.7">GPIO.1/RXT</text>
<text x="340.6" y="195.4">17</text>
<text x="29.3" y="202.5">14</text>
<text x="46.3" y="200.7">VBUS</text>
<text x="56.6" y="199">2</text>
<text x="290.4" y="199">13</text>
<text x="290.4" y="202.5">14</text>
<text x="295.9" y="200.7">CHREN</text>
<text x="312.6" y="200.7">GPIO.3/WAKEUP</text>
<text x="340.6" y="202.5">15</text>
<text x="340.6" y="199">16</text>
<text x="34.8" y="204.3">SHELL</text>
<text x="295.9" y="204.3">CHR1</text>
<text x="330.3" y="204.3">CHR0</text>
<text x="193" y="251.4">RTS</text>
<text x="207.5" y="251.9">1</text>
<text x="227.9" y="251.9">6</text>
<text x="245.9" y="251.4">RST</text>
<text x="540.5" y="251.4">GND</text>
<text x="553.4" y="251.9">1</text>
<text x="397.7" y="255.1">1</text>
<text x="402.2" y="253.6">1</text>
<text x="402.2" y="257.2">2</text>
<text x="425.8" y="253.1">VDD33</text>
<text x="425.8" y="256.6">GND</text>
<text x="445.2" y="253.1">SDA_0</text>
<text x="445.2" y="256.6">SDA_1</text>
<text x="459.9" y="253.6">1</text>
<text x="459.9" y="257.2">2</text>
<text x="463.4" y="255.4">1</text>
<text x="540.5" y="254.9">VDD33</text>
<text x="553.4" y="255.4">2</text>
<text x="556.9" y="253.6">1</text>
<text x="556.9" y="257.2">2</text>
<text x="193" y="261.9">DTR</text>
<text x="207.5" y="262.5">2</text>
<text x="227.9" y="262.5">5</text>
<text x="245.9" y="261.9">RTS</text>
<text x="397.7" y="258.6">2</text>
<text x="397.7" y="262.1">3</text>
<text x="402.2" y="260.7">3</text>
<text x="425.8" y="260.2">SDA_0</text>
<text x="425.8" y="263.7">SCL_0</text>
<text x="445.2" y="260.2">SCL_0</text>
<text x="445.2" y="263.7">SCL_1</text>
<text x="459.9" y="260.7">3</text>
<text x="463.4" y="258.9">2</text>
<text x="463.4" y="262.5">3</text>
<text x="540.5" y="258.4">SCL_0</text>
<text x="540.5" y="261.9">SDA_0</text>
<text x="553.4" y="258.9">3</text>
<text x="553.4" y="262.5">4</text>
<text x="556.9" y="260.7">3</text>
<text x="282.9" y="267.2">TXD0</text>
<text x="339.4" y="267.2">RXD</text>
<text x="397.7" y="265.6">4</text>
<text x="402.2" y="264.2">4</text>
<text x="459.9" y="264.2">4</text>
<text x="463.4" y="266">4</text>
<text x="556.9" y="264.2">4</text>
<text x="193" y="272.5">BOOT</text>
<text x="207.5" y="273">3</text>
<text x="227.9" y="273">4</text>
<text x="245.9" y="272.5">DTR</text>
<text x="282.9" y="279.6">RXD0</text>
<text x="339.4" y="279.6">TXD</text>
<text x="397.7" y="281.5">1</text>
<text x="402.2" y="280.1">1</text>
<text x="425.8" y="279.6">IO25</text>
<text x="445.2" y="281.3">VDD33</text>
<text x="459.9" y="281.9">1</text>
<text x="540.5" y="281.3">VDD33</text>
<text x="558.7" y="281.9">1</text>
<text x="397.7" y="285">2</text>
<text x="402.2" y="283.6">2</text>
<text x="402.2" y="287.2">3</text>
<text x="425.8" y="283.1">IO34</text>
<text x="425.8" y="286.6">IO35</text>
<text x="445.2" y="284.9">LED</text>
<text x="459.9" y="285.4">2</text>
<text x="463.4" y="283.6">1</text>
<text x="463.4" y="287.2">2</text>
<text x="540.5" y="284.9">IO4</text>
<text x="558.7" y="285.4">2</text>
<text x="562.2" y="283.6">1</text>
<text x="562.2" y="287.2">2</text>
<text x="397.7" y="288.6">3</text>
<text x="397.7" y="292.1">4</text>
<text x="402.2" y="290.7">4</text>
<text x="425.8" y="290.2">IO32</text>
<text x="445.2" y="288.4">GND</text>
<text x="445.2" y="291.9">INT</text>
<text x="459.9" y="288.9">3</text>
<text x="459.9" y="292.5">4</text>
<text x="463.4" y="290.7">3</text>
<text x="540.5" y="288.4">GND</text>
<text x="558.7" y="288.9">3</text>
<text x="562.2" y="290.7">3</text>
<text x="463.4" y="294.2">4</text>
<text x="185.9" y="316.6">TXD0</text>
<text x="226.5" y="316.6">RXD0</text>
<text x="265.3" y="316.6">BOOT</text>
<text x="297" y="316.6">RST</text>
</g>
<g font-size="3.2">
<text x="171.3" y="59.6">6</text>
<text x="456.4" y="56.1">1</text>
<text x="459.9" y="57.9">GND</text>
<text x="485.3" y="57.9">GND</text>
<text x="494.1" y="56.1">38</text>
<text x="61.8" y="63.1">EP</text>
<text x="67.2" y="61.4">9</text>
<text x="163.3" y="61.4">VSS</text>
<text x="36.6" y="72">3</text>
<text x="40.1" y="73.7">GND</text>
<text x="454.4" y="105.5">15</text>
<text x="459.9" y="107.2">GND</text>
<text x="47.9" y="165.5">GND</text>
<text x="56.6" y="163.7">12</text>
<text x="292.4" y="163.7">3</text>
<text x="295.9" y="165.5">GND</text>
<text x="56.6" y="202.5">1</text>
<text x="47.9" y="204.3">GND</text>
</g>
<g font-size="3.2" fill="#f00">
<text x="162.7" y="64.9">VDD</text>
<text x="171.3" y="63.1">5</text>
<text x="456.4" y="66.7">4</text>
<text x="459.9" y="68.4">SENSOR_VP</text>
<text x="36.6" y="75.5">4</text>
<text x="40.1" y="77.3">VCC</text>
<text x="292.4" y="174.3">6</text>
<text x="295.9" y="176">VDD</text>
</g>
</svg>
